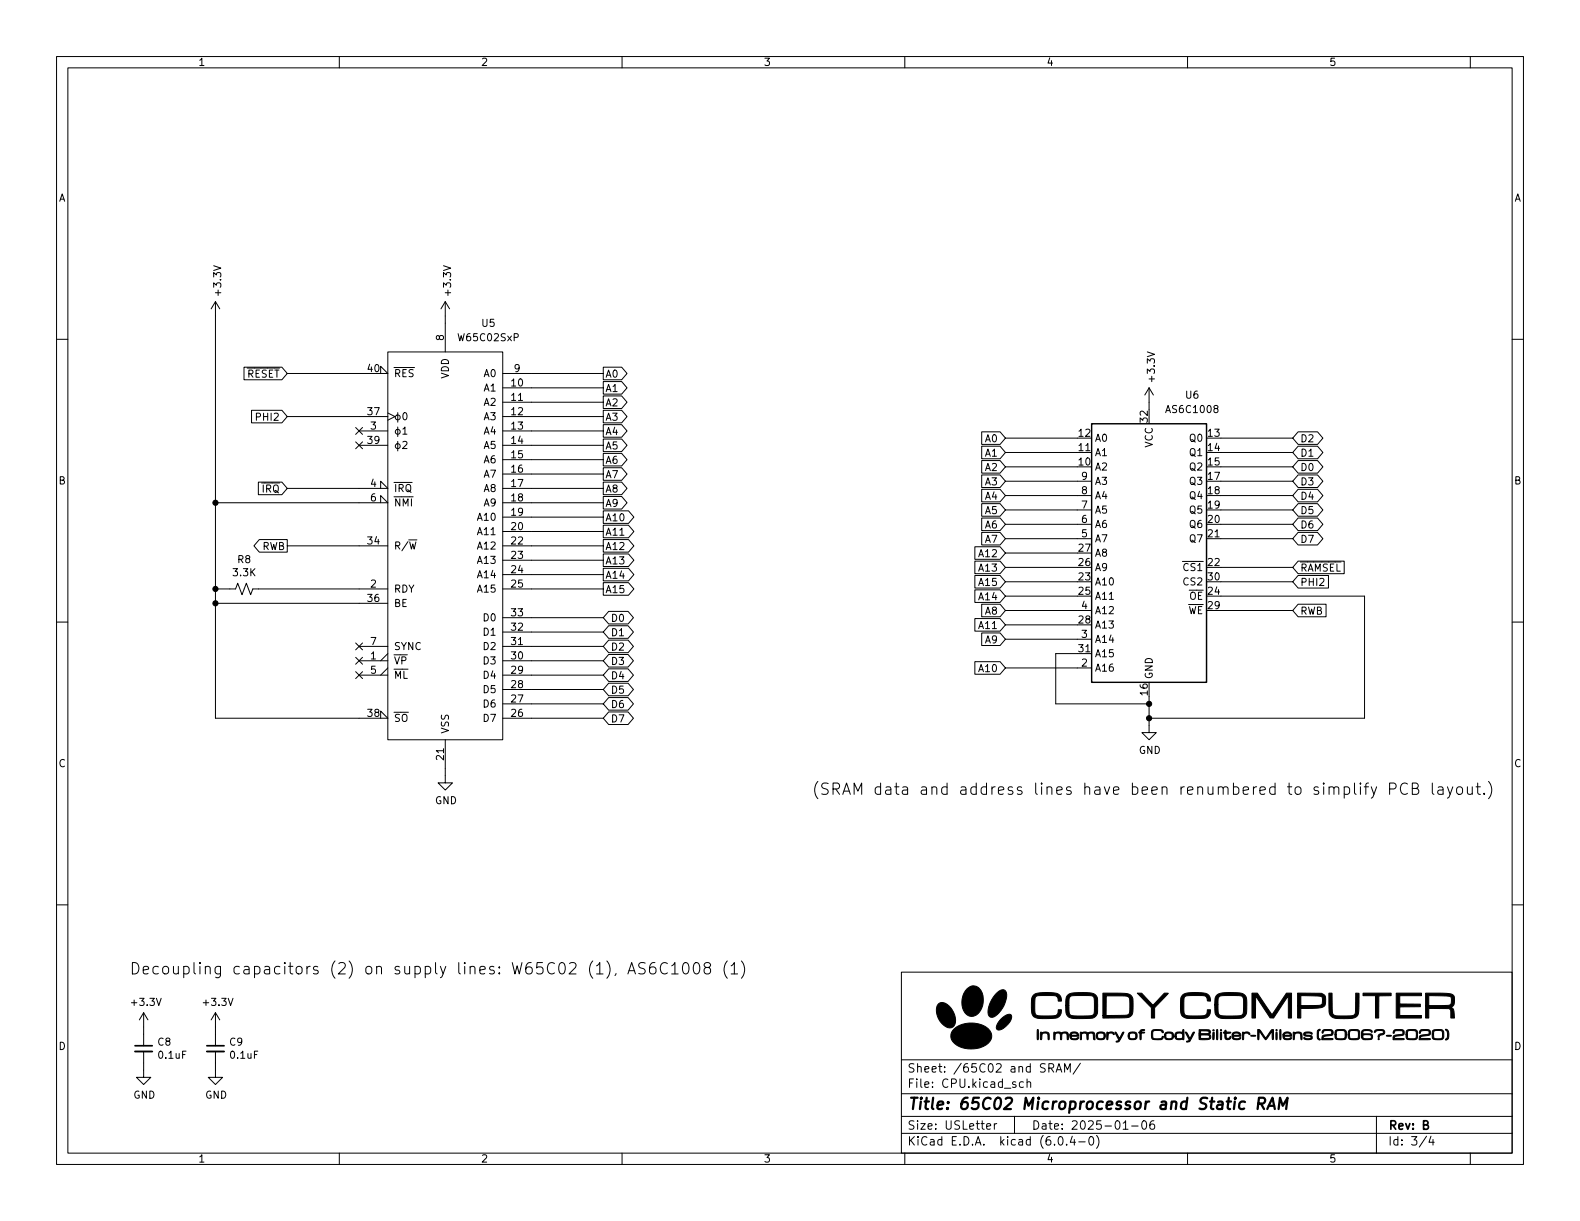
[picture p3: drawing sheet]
<svg xmlns="http://www.w3.org/2000/svg" width="279mm" height="216mm" viewBox="0 0 279 216" stroke-linecap="round" stroke-linejoin="round" font-family="sans-serif">
<g fill="none" stroke="#000" stroke-width=".18">
<path d="M10 10h259.4v195.9h-259.4zM12 12h255.4v191.9h-255.4zM60 10v2M110 10v2M160 10v2M210 10v2M260 10v2M10 60h2M38.1 53.3v73.7h30.5l-1.3-1.3v1.3M38.1 53.3l-.8 1.3M38.1 53.3l.8 1.3M78.7 53.3l-.7 1.3"/>
<path d="M78.7 53.3v8.9M78.7 53.3l.8 1.3M267.4 60h2M43.1 64.9h6.7l1 1.1-1 1.2h-6.7zM44.5 72.5h5.3l1 1.2-1 1.1h-5.3zM50.8 66h17.8l-1.3-1.2v1.2M50.8 73.7h17.8M62.9 75.6l1.2 1.2M62.9 78.1l1.2 1.2M63.5 76.2h5.1M63.5 78.7h5.1M64.1 75.6l-1.2 1.2"/>
<path d="M64.1 78.1l-1.2 1.2M68.6 62.2h20.3v68.6h-20.3zM68.6 73l1.2 .7-1.2 .6M70.3 73v1.7M70.3 75.5v1.7M70.3 78v1.7M71.2 75.9l.4-.4v1.3M71.2 78.2l.5-.2 .3 .4-.8 .9h.8M71.2 76.8h.8M71.4 73.1l.1-.1a.68 .68 0 0 1 .5 .6 .68 .68 0 0 1-.5 .6l-.1-.1-.2-.3zM88.9 68.6h17.8M88.9 71.1h17.8"/>
<path d="M88.9 73.7h17.8M88.9 76.2h17.8M88.9 78.7h17.8M88.9 66h17.8M106.7 70h3.2l1 1.1-1 1.1h-3.2zM106.7 75.1h3.2l1 1.1-1 1.1h-3.2zM106.7 77.6h3.2l1 1.1-1 1.2h-3.2zM106.7 64.9h3.2l1 1.1-1 1.2h-3.2zM106.7 67.5h3.2l1 1.1-1 1.1h-3.2zM106.7 72.5h3.2l1 1.2-1 1.1h-3.2zM173.6 78.9h3.2l1 1.1-1 1.1h-3.2zM173.6 76.4h3.2l1 1.1-1 1.1h-3.2z"/>
<path d="M177.8 77.5h12.7M203.2 68.6l-.8 1.3M203.2 68.6v3.8M203.2 68.6l.8 1.3M215.9 77.5h12.7M229.6 76.4h3.4l.9 1.1-.9 1.1h-3.4l-1-1.1zM229.6 78.9h3.4l.9 1.1-.9 1.1h-3.4l-1-1.1zM38.1 88.9h30.5l-1.3-1.3v1.3M45.7 85.2h4.1l1 1.2-1 1.1h-4.1zM45.9 95.4h4.9v2.2h-4.9l-1-1.1zM50.8 86.4h17.8l-1.3-1.3v1.3M50.8 96.5h17.8"/>
<path d="M70.7 88.2v1.3l-.7-1.3v1.3M71.3 89.5v-1.3l.4 .9 .5-.9v1.3M72.8 88.2v1.3M88.9 81.3h17.8M88.9 83.8h17.8M88.9 86.4h17.8M88.9 88.9h17.8M88.9 91.4h17.8M88.9 94h17.8M88.9 96.5h17.8M88.9 99.1h17.8M106.7 85.2h3.2l1 1.2-1 1.1h-3.2z"/>
<path d="M106.7 80.2h3.2l1 1.1-1 1.1h-3.2zM106.7 82.7h3.2l1 1.1-1 1.1h-3.2zM106.7 87.8h3.2l1 1.1-1 1.1h-3.2zM106.7 90.3h4.4l1 1.1-1 1.2h-4.4zM106.7 95.4h4.4l1 1.1-1 1.1h-4.4zM106.7 97.9h4.4l1 1.2-1 1.1h-4.4zM106.7 92.9h4.4l1 1.1-1 1.1h-4.4zM172.4 99.2h4.4l1 1.1-1 1.1h-4.4zM172.4 96.7h4.4l1 1.1-1 1.1h-4.4zM173.6 94.1h3.2l1 1.2-1 1.1h-3.2zM173.6 91.6h3.2l1 1.1-1 1.1h-3.2zM173.6 89.1h3.2l1 1.1-1 1.1h-3.2z"/>
<path d="M173.6 81.4h3.2l1 1.2-1 1.1h-3.2zM173.6 86.5h3.2l1 1.1-1 1.1h-3.2zM173.6 84h3.2l1 1.1-1 1.1h-3.2zM177.8 80h15.2M177.8 95.3h15.2M177.8 92.7h15.2M177.8 90.2h15.2M177.8 87.6h15.2M177.8 85.1h15.2M177.8 82.6h12.7M177.8 97.8h12.7M213.4 95.3h15.2"/>
<path d="M215.9 80h12.7M215.9 92.7h12.7M215.9 90.2h12.7M215.9 87.6h12.7M215.9 85.1h12.7M215.9 82.6h12.7M229.6 99.2h8.1v2.2h-8.1l-1-1.1zM229.6 89.1h3.4l.9 1.1-.9 1.1h-3.4l-1-1.1zM229.6 94.1h3.4l.9 1.2-.9 1.1h-3.4l-1-1.1zM229.6 91.6h3.4l.9 1.1-.9 1.1h-3.4l-1-1.1zM229.6 84h3.4l.9 1.1-.9 1.1h-3.4l-1-1.1zM229.6 81.4h3.4l.9 1.2-.9 1.1h-3.4l-1-1.1z"/>
<path d="M229.6 86.5h3.4l.9 1.1-.9 1.1h-3.4l-1-1.1zM10 110h2M38.1 104.1h3.6l.3-1 .8 2.1 .8-2.1 .7 2.1 .4-1.1h23.9M38.1 106.7h30.5M62.9 116.2l1.2 1.2M62.9 113.7l1.2 1.2M62.9 118.8l1.2 1.2M63.5 116.8h5.1M63.5 119.4h5.1M63.5 114.3h5.1M64.1 116.2l-1.2 1.2M64.1 113.7l-1.2 1.2"/>
<path d="M64.1 118.8l-1.2 1.2M68.6 115.6l-1.3 1.2M68.6 118.1l-1.3 1.3M70 120v-1.3l.4 .9 .4-.9v1.3M71.4 118.7v1.3h.6M88.9 104.1h17.8M88.9 116.8h17.8M88.9 101.6h17.8M88.9 119.4h17.8M88.9 114.3h17.8M88.9 111.8h17.8M88.9 109.2h17.8"/>
<path d="M106.7 103h4.4l1 1.1-1 1.2h-4.4zM106.7 100.5h4.4l1 1.1-1 1.1h-4.4zM107.6 110.6h3.5l.9 1.2-.9 1.1h-3.5l-.9-1.1zM107.6 108.1h3.5l.9 1.1-.9 1.1h-3.5l-.9-1.1zM107.6 113.2h3.5l.9 1.1-.9 1.1h-3.5l-.9-1.1zM107.6 115.7h3.5l.9 1.1-.9 1.2h-3.5l-.9-1.2zM107.6 118.3h3.5l.9 1.1-.9 1.1h-3.5l-.9-1.1zM172.4 104.3h4.4l1 1.1-1 1.1h-4.4zM172.4 101.8h4.4l1 1.1-1 1.1h-4.4zM172.4 109.4h4.4l1 1.1-1 1.1h-4.4zM172.4 117h4.4l1 1.1-1 1.1h-4.4zM173.6 106.8h3.2l1 1.2-1 1.1h-3.2z"/>
<path d="M173.6 111.9h3.2l1 1.1-1 1.1h-3.2zM177.8 118.1h15.2M177.8 113h15.2M177.8 108h15.2M177.8 102.9h12.7M177.8 105.4h12.7M177.8 110.5h12.7M177.8 100.3h12.7M193 115.6h-6.3v8.9h16.5M215.9 105.4h25.4v21.6h-38.1M215.9 108h12.7M215.9 102.9h12.7"/>
<path d="M215.9 100.3h12.7M229.6 101.8h5.3v2.2h-5.3l-1-1.1zM229.6 106.8h4.9v2.3h-4.9l-1-1.1zM267.4 110h2M78.7 130.8v7.6h1.3l-1.3 1.3-1.2-1.3h1.2M88.9 127h17.8M88.9 124.5h17.8M88.9 121.9h17.8M107.6 123.3h3.5l.9 1.2-.9 1.1h-3.5l-.9-1.1zM107.6 125.9h3.5l.9 1.1-.9 1.1h-3.5l-.9-1.1zM107.6 120.8h3.5l.9 1.1-.9 1.1h-3.5l-.9-1.1zM203.2 123.2v6.3h1.3l-1.3 1.3-1.3-1.3h1.3"/>
<path d="M241.2 139.1h.8M242 138.5l-.4 .1-.1 .1v1.8M242.5 139.1l.5 1.4M243.4 139.1l-.6 1.8-.3 .2M245.7 139.5h.8a.54 .54 0 0 0 .4-.5 .54 .54 0 0 0-.4-.5h-.8v2M248.9 138.6a.81 .81 0 0 0-1 0 .81 .81 0 0 0-.3 1 .75 .75 0 0 0 .4 .8 .75 .75 0 0 0 .9-.1M249.7 139.4h.7a.49 .49 0 0 0 .4-.5 .49 .49 0 0 0-.4-.4h-.7v2h.8a.53 .53 0 0 0 .4-.6 .53 .53 0 0 0-.5-.5M253.3 138.5v1.7l.3 .3M254.3 139.2l.2-.1 .6 .1 .1 1.3M255.2 139.6l-.7 .1a.39 .39 0 0 0-.3 .4 .39 .39 0 0 0 .3 .4l.7-.1M256 139.1l.4 1.4M256.9 139.1l-.7 1.8-.2 .2"/>
<path d="M257.7 139.3a.54 .54 0 0 1 .5-.2 .54 .54 0 0 1 .4 .4v.6a.54 .54 0 0 1-.5 .4 .54 .54 0 0 1-.5-.4zM259.5 139.1l.1 1.3a.54 .54 0 0 0 .7-.1M260.3 139.1v1.4M261 139.1h.8M261.3 138.5v1.7l.1 .2 .4 .1M263.2 138.2a2.3 2.3 0 0 1 0 3M10 160h2M262.5 140.3v.1v.1l-.1-.1 .1-.1v.2M267.4 160h2M25.4 179.1l-.8 1.2M25.4 179.1v5.8M25.4 179.1l.8 1.2"/>
<path d="M38.1 179.1v5.8M38.1 179.1l-.8 1.2M38.1 179.1l.8 1.2M111 172.2l.7-2 .7 2M111.2 171.6h1M114.1 170.3l-.8-.1a.49 .49 0 0 0-.4 .5 .49 .49 0 0 0 .4 .5 .73 .73 0 0 1 .8 .4 .51 .51 0 0 1-.4 .6l-.8-.1M115.8 170.2a.8 .8 0 0 0-.9 .9v.7l.1 .3 .6 .1 .3-.2 .1-.6-.2-.3-.6-.1-.3 .4M118 170.4a.81 .81 0 0 0-1 0 .81 .81 0 0 0-.2 1 .75 .75 0 0 0 .4 .7 .75 .75 0 0 0 .8-.1M118.8 170.8l.5-.6v2M118.8 172.2h1.1M120.9 170.4a.48 .48 0 0 1 .5-.2 .48 .48 0 0 1 .3 .4 1.03 1.03 0 0 1-.5 1.6 1.22 1.22 0 0 1-.3-1.8zM122.8 170.4a.48 .48 0 0 1 .5-.2 .48 .48 0 0 1 .3 .4 1.03 1.03 0 0 1-.5 1.6 1.22 1.22 0 0 1-.3-1.8z"/>
<path d="M124.9 171.1l-.4-.4 .1-.3 .3-.2 .6 .1 .2 .3-.1 .3-.3 .2-.6 .1-.2 .2v.4l.4 .4h.4l.4-.4v-.4l-.4-.3M128.6 169.9a2.3 2.3 0 0 0 0 3.1M129.3 170.8l.6-.6v2M129.3 172.2h1.1M131.1 169.9a2.3 2.3 0 0 1 0 3.1M159.4 171.9h108v32h-108zM25.4 185.9v4.6h1.3l-1.3 1.3-1.3-1.3h1.3M38.1 185.9v4.6h1.3l-1.3 1.3-1.3-1.3h1.3M159.4 197.4h108M159.4 193.4h108M159.4 187.4h108M174.5 199.2l.7-.2-.1-.3h-.4l-.2 .2v.7h.6"/>
<path d="M175.8 198.7v1M176.3 198.7h-.3l-.2 .3M179.4 197.4v3M181 191.4l-.5-.1-.2 .3v.4l.1 .2h.6M181.6 191.4l.2-.1 .4 .1 .1 .9M181.6 190.8v1.5M185.5 188.9l.7-.1 .1-.2v-.4l-.3-.1h-.5v1.5M185.8 188.9l.5 .7M186.8 189.6l.5-1.5 .5 1.5M186.9 189.1h.7M188.3 189.6v-1.5l.5 1 .5-1v1.5M191 188l-1.2 1.9"/>
<path d="M198.6 199.7h.9M200.1 199.1h1.2M202.1 198.2h.2a.81 .81 0 0 1 .5 .6 .81 .81 0 0 1-.3 .8l-.1 .1a.81 .81 0 0 1-.6-.6 .81 .81 0 0 1 .3-.9zM204 198.2a.59 .59 0 0 0-.7 .6v.6l.2 .2 .4 .1 .2-.2 .1-.5-.2-.2-.4-.1-.3 .3M243.4 197.4v6.5M60 203.9v2M110 203.9v2M159.4 200.4h108M160 203.9v2M187.3 201h.2a.81 .81 0 0 1 .6 .6 .81 .81 0 0 1-.3 .8l-.2 .1a.81 .81 0 0 1-.6-.6 .81 .81 0 0 1 .3-.9zM188.6 202.3v.2M189.6 200.9l-.3 1.1h.9"/>
<path d="M190 201.5v1M190.8 201.9h1.1M192.8 201h.1a.81 .81 0 0 1 .6 .6 .81 .81 0 0 1-.3 .8l-.2 .1a.81 .81 0 0 1-.5-.6 .81 .81 0 0 1 .3-.9zM193.9 200.8a1.72 1.72 0 0 1 0 2.2M210 203.9v2M252.3 200.9l-1.3 1.9M253 200.9l-.3 1.1h.9M253.4 201.5v1M260 203.9v2"/>
<circle cx="70.3" cy="73.8" r=".44"/>
<circle cx="70.3" cy="76.3" r=".44"/>
<circle cx="70.3" cy="78.9" r=".44"/>
</g>
<path d="M220.2 194.9a.66 .66 0 0 0-1 .3l-.1 .5 .2 .3 .1 .1 .6-.1M222.5 195.2h.8a.55 .55 0 0 0 .4-.5 .55 .55 0 0 0-.3-.6h-.8l-.2 2M223 195.2l.5 .9M224.1 196.1l.9-2 .4 2M224.4 195.5h.9M226.1 196.1l.3-2 .4 1.4 .9-1.4-.3 2" fill="none" stroke="#000" stroke-width=".4"/>
<g fill="#000" stroke="#000" stroke-width=".18">
<path d="M165.9 177.5a1.31 1.31 0 0 1 1.9 .3 3.2 3.2 0 0 1 .9 3.6 1.42 1.42 0 0 1-2.2-.4 2.92 2.92 0 0 1-.6-3.5zM171.1 174.8a1.54 1.54 0 0 1 2.6 .8 3.2 3.2 0 0 1-1.6 4.1 1.88 1.88 0 0 1-2-2 3.5 3.5 0 0 1 1-2.9zM176.3 175.6a1.24 1.24 0 0 1 1.4-.5 2.57 2.57 0 0 1-.2 2.8l-1.1 1.4a1.21 1.21 0 0 1-1.4 .5l-.1-.2a4.2 4.2 0 0 1 1.4-4zM177.1 180.1l.9-.7a.52 .52 0 0 1 .9 .3 2.98 2.98 0 0 1-2.4 2.4 .69 .69 0 0 1-.1-1.1zM182.8 175.9a6.2 6.2 0 0 1 3.9-.3 1.18 1.18 0 0 1 1 1.4h-.6a.9 .9 0 0 0-1.2-1h-1.7a.86 .86 0 0 0-.9 .1 .86 .86 0 0 0-.3 .9v.3a3.1 3.1 0 0 0 .3 2.2l1.7 .1a2.53 2.53 0 0 0 2-.2l.1-.9h.6a1.31 1.31 0 0 1-1.6 1.6h-.7a4.7 4.7 0 0 1-2.6-.3 3.7 3.7 0 0 1-.4-2.8v-.5zM188.8 175.9a2.82 2.82 0 0 1 2.1-.4h1.3a1.66 1.66 0 0 1 1.8 .9l.1 2.2a1.32 1.32 0 0 1-1.6 1.5h-2.7a1.33 1.33 0 0 1-1.3-1.6v-.7h.5v.8a.81 .81 0 0 0 1 1h2.3a.92 .92 0 0 0 1-.1 .92 .92 0 0 0 .2-1v-.4a2.44 2.44 0 0 0-.3-2l-2.4-.1a1.68 1.68 0 0 0-1.6 .3l-.2 .4v1.1h-.5a2.13 2.13 0 0 1 .3-1.9zM195 175.6h2.6a4.3 4.3 0 0 1 2.3 .3 1.61 1.61 0 0 1 .5 1.7 2.62 2.62 0 0 1-.4 2.1 2.05 2.05 0 0 1-1.8 .3h-3.2v-.4l4.3-.1a.72 .72 0 0 0 .5-1v-1.5a.9 .9 0 0 0-1.2-.9h-3v3.5h-.6zM201.1 175.6h.8l2 2.1 2-2.1 .7 .1-2.4 2.5v1.8h-.6v-1.8zM209.1 176a4 4 0 0 1 2.8-.5h.5a1.36 1.36 0 0 1 1.7 1.5h-.6a.94 .94 0 0 0-1.3-1h-.8a2.64 2.64 0 0 0-1.9 .3l-.1 .5v2.2a.81 .81 0 0 0 1.1 .6h.9a2.53 2.53 0 0 0 1.9-.2l.2-.9h.6a1.34 1.34 0 0 1-1.7 1.6h-.8a3.6 3.6 0 0 1-2.5-.4 5.9 5.9 0 0 1-.3-3.3zM215.1 176a4.2 4.2 0 0 1 3-.5 2.35 2.35 0 0 1 2.1 .6 7.1 7.1 0 0 1 .1 3.3l-.2 .3a3.4 3.4 0 0 1-2.3 .4h-.5a2.14 2.14 0 0 1-2.4-.9l-.1-1.5h.6a2.35 2.35 0 0 0 .3 1.8 11.4 11.4 0 0 0 3.9 0 1.76 1.76 0 0 0 .3-1.6v-1.1a.69 .69 0 0 0-.9-.8h-1.3a2.83 2.83 0 0 0-2.1 .3l-.2 .4v1h-.6l.1-1.2zM221.4 175.6h.9l1.6 2.3a2.98 2.98 0 0 0 1.1 1.5l2.5-3.8h.9v4.4h-.6v-3.8l-2.6 3.8h-.6l-2.6-3.9v3.9h-.6zM229.5 175.6h4.2l.4 .3a1.92 1.92 0 0 1 0 2.1 7 7 0 0 1-3 .3h-1.1v1.7h-.5v-2.2h3.2a.81 .81 0 0 0 1.2-.8 .57 .57 0 0 0-.1-.7 .57 .57 0 0 0-.6-.2l-3.2-.1v1.8h-.5z"/>
<path d="M235 175.6h.6v1.7a3.5 3.5 0 0 0 .2 2.1l.1 .1a7.6 7.6 0 0 0 3.6 0l.2-.6v-3.3h.6v1.7a4.1 4.1 0 0 1-.3 2.3 3.7 3.7 0 0 1-2.8 .5 2.2 2.2 0 0 1-2-.6l-.2-.7zM241 175.6h5v.5h-2.2v3.9h-.6v-3.9h-2.2zM246.9 175.6h4.5v.5h-3.9v1.4l3.7 .1v.4h-3.7v1.6h3.9v.4h-4.5zM252.1 175.6h1.8a5.9 5.9 0 0 1 3.1 .4 1.77 1.77 0 0 1-.2 2l-.2 .1 .5 .5 .1 1.4h-.6l-.1-1.3-.2-.4h-3.6v1.7h-.6v-2.2h3.8a.65 .65 0 0 0 .7-.2 .65 .65 0 0 0 .1-.7 .6 .6 0 0 0-.2-.6 .6 .6 0 0 0-.6-.2l-3.2-.1v1.8h-.6zM168.7 181.9a4.9 4.9 0 0 1 6.1 .1 1.7 1.7 0 0 1-.5 2.8 4.8 4.8 0 0 1-5.8-.7 1.62 1.62 0 0 1 .2-2.2zM183.5 182.1v-.1a1.46 1.46 0 0 1 .1 1.3v.5h-.1zM184 182.5l.2 .1a1.11 1.11 0 0 1 1.3 .2v1h-.2v-.3a.58 .58 0 0 0-.4-.8 .58 .58 0 0 0-.7 .6l-.1 .5a1.11 1.11 0 0 1-.1-1.1zM186.4 182.5l.2 .1a1.31 1.31 0 0 1 1.2 0 .69 .69 0 0 1 .8-.1 .69 .69 0 0 1 .3 .8v.5h-.2v-.4a.54 .54 0 0 0-.3-.7h-.2a.37 .37 0 0 0-.4 .4l-.1 .7h-.2v-.4a.57 .57 0 0 0-.2-.7 .52 .52 0 0 0-.6 .1 .52 .52 0 0 0-.1 .6l-.1 .4h-.1zM189.4 182.6a.86 .86 0 0 1 1.4 .6h-1.4a.33 .33 0 0 0 .4 .5h.5l.4-.2a.38 .38 0 0 1-.2 .3 .38 .38 0 0 1-.4 0 .68 .68 0 0 1-.7-.1 .68 .68 0 0 1-.2-.7h1.3a.6 .6 0 0 0-.5-.3 .6 .6 0 0 0-.6 .3h-.2zM191.1 182.5l.2 .1a1.09 1.09 0 0 1 1.1 0 .71 .71 0 0 1 .9-.1 .71 .71 0 0 1 .3 .8v.6l-.2-.1a1.2 1.2 0 0 0-.3-1.1 .49 .49 0 0 0-.6 .1 .49 .49 0 0 0-.1 .5l-.1 .6-.1-.6a.5 .5 0 0 0-.5-.6 .5 .5 0 0 0-.5 .6v.5h-.1zM194 182.6a.85 .85 0 0 1 1-.1 .85 .85 0 0 1 .5 .8 .87 .87 0 0 1-1.4 .5l-.2-.4v-.2h.2a.62 .62 0 0 0 .4 .5 .62 .62 0 0 0 .7-.2 .59 .59 0 0 0-.4-.9 .59 .59 0 0 0-.7 .6h-.2zM195.8 182.5l.1 .1a.71 .71 0 0 1 1.2 .3h-.1a.54 .54 0 0 0-.7-.2 .54 .54 0 0 0-.4 .6v.5h-.1z"/>
<path d="M197.2 182.5l.3 .2 .5 .9 .5-1 .3-.1-.6 1.2a.52 .52 0 0 1-.8 .5l.4-.3zM199.6 182.7l.1-.1a.84 .84 0 0 1 1-.1 .84 .84 0 0 1 .4 .9 .94 .94 0 0 1-1.6 0v-.2h.2v.2a.59 .59 0 0 0 .7 .3 .59 .59 0 0 0 .4-.5v-.3a.63 .63 0 0 0-1.1 .2v.1h-.2zM201.6 182.2l.4-.2 .4 .1v.1h-.4l-.2 .2 .6 .2-.6 .1v1.1h-.2v-.2a.84 .84 0 0 0-.1-.9l-.1-.1 .2-.1zM203.7 182.2a2.26 2.26 0 0 1 2 .1v.3h-.1a.8 .8 0 0 0-1-.4l-.6 .1a1.46 1.46 0 0 0 0 1.3 1.51 1.51 0 0 0 1.5-.2l.1-.2a.42 .42 0 0 1 0 .5 .42 .42 0 0 1-.5 .1h-.7a.65 .65 0 0 1-.7-.1 .65 .65 0 0 1-.1-.8zM206 182.7l.2-.1a.84 .84 0 0 1 .9-.1 .84 .84 0 0 1 .4 .9 .94 .94 0 0 1-1.5 0l-.1-.4h.3a.53 .53 0 0 0 .1 .6 .53 .53 0 0 0 .6 .1 .53 .53 0 0 0 .3-.7 .53 .53 0 0 0-.7-.3l-.3 .1v.2h-.3zM208 182.6l.6-.1 .5 .1 .1-.5h.1v1.7v.1l-.2-.2a1.29 1.29 0 0 1-1.2-.1l-.2-.4h.3a.61 .61 0 0 0 1 .4 .57 .57 0 0 0 0-.7 .57 .57 0 0 0-.6-.2l-.4 .2v.3h-.3zM209.6 182.5l.3 .1 .5 1.1 .5-1.1 .3-.1-.5 1.2a.57 .57 0 0 1-.9 .5l.5-.3zM212 182.1h1.3a.52 .52 0 0 1 .7 .1 .52 .52 0 0 1-.1 .7 .51 .51 0 0 1 .2 .6 .51 .51 0 0 1-.5 .3h-1.5l-.1-.8h.3v.6h1.3a.29 .29 0 0 0 .3-.3 .29 .29 0 0 0-.3-.3h-1.6v-.2h1.5a.26 .26 0 0 0 .3-.2 .26 .26 0 0 0-.1-.2l-1.4-.1v.5h-.3zM214.5 182.1h.2v.1l-.2 .1zM214.5 182.5h.2v.2l-.1 1.1a1.38 1.38 0 0 1-.1-1.2zM215.2 182.1h.1v.2v1.4l-.1 .2-.1-.3zM215.8 182.5h.2v.3a1.18 1.18 0 0 1-.1 1.1l-.1-.3z"/>
<path d="M215.8 182.1h.2v.2l-.2-.1zM216.6 182.2h.2v.3l.9 .1-.9 .1v.9h.6l.2-.4a.52 .52 0 0 1-.5 .6 .52 .52 0 0 1-.5-.6v-.5l-.3-.1 .3-.1zM218 182.6a.83 .83 0 0 1 .9-.1 .83 .83 0 0 1 .5 .7h-1.3v.2a.85 .85 0 0 0 1.3 .1 .97 .97 0 0 1-1.4 .1l-.1-.7h.2a.96 .96 0 0 0 1.1 .1 .63 .63 0 0 0-1.1-.1h-.2zM219.7 182.5l.2 .2a.64 .64 0 0 1 1.1 .2 .56 .56 0 0 0-.7-.2 .56 .56 0 0 0-.4 .7v.4h-.1zM221.2 183.1a.75 .75 0 0 1 .8 .1 .75 .75 0 0 1-.8-.1zM222.4 182h.2a1.63 1.63 0 0 1 .9 1.1l.3 .5 .4-.6a1.26 1.26 0 0 1 .8-.9h.2l-.1 1.7-.1-.1-.1-1.4-1.1 1.6-1.1-1.6-.2 1.6-.1-.3zM225.7 182.5h.1v.3a1.18 1.18 0 0 1-.1 1.1l-.1-.3zM225.7 182.1h.1v.2l-.2-.1zM226.4 182.1v-.1a1.45 1.45 0 0 1 .1 1.3v.5h-.1zM227 182.7a.78 .78 0 0 1 .9-.2 .78 .78 0 0 1 .5 .7l-1.3 .1a.55 .55 0 0 0 .9 .3l.3-.1 .1 .1a1.01 1.01 0 0 1-1.5-.1v-.5l.5 .1 .8-.1a.61 .61 0 0 0-1.1 0h-.2zM228.7 182.5l.2 .1a.79 .79 0 0 1 .9-.1 .79 .79 0 0 1 .5 .8l-.1 .5-.2-.3a.59 .59 0 0 0-.4-.8 .59 .59 0 0 0-.7 .7l-.1 .4h-.1zM230.7 182.6l.9-.1 .4 .2-.1 .2a.97 .97 0 0 0-1.1-.1l.2 .2 .7 .1a.37 .37 0 0 1 .4 .4 .37 .37 0 0 1-.4 .3h-.9l-.2-.1v-.2a.97 .97 0 0 0 1.2-.1l-.2-.1-.9-.1-.2-.3z"/>
<path d="M233 182.2l.4-.2 .1 .1-.1 .1a1.21 1.21 0 0 0 .1 1.6 .43 .43 0 0 1-.5-.1 .43 .43 0 0 1-.1-.5zM233.9 182.2l.7-.2a.8 .8 0 0 1 1.2 .6 .53 .53 0 0 1-.8 .5l-.8 .2-.2 .3h1.6l.1 .2-2 .1a.73 .73 0 0 1 .2-.8 .73 .73 0 0 1 .8-.1l.5-.1a.33 .33 0 0 0 .3-.3 .33 .33 0 0 0-.3-.4h-.4a.67 .67 0 0 0-.9 .5l-.1-.2zM236.2 182.2l.3-.1 .6-.1a.72 .72 0 0 1 .8 .2 .72 .72 0 0 1 .2 .7 .68 .68 0 0 1-.1 .8 .68 .68 0 0 1-.7 .1h-.3a.69 .69 0 0 1-.8-.1 .69 .69 0 0 1-.1-.8h.2v.3a.53 .53 0 0 0 .8 .5 .57 .57 0 0 0 .6-.1 .57 .57 0 0 0 .2-.7 .57 .57 0 0 0-.2-.6 .57 .57 0 0 0-.6-.1l-.7 .1-.1 .6h-.2zM238.6 182.1l.7-.1a.95 .95 0 0 1 1.1 .3v.2a1.2 1.2 0 0 1-.2 1.3h-1.5l-.3-.4v-.5h.2l.1 .6a1.57 1.57 0 0 0 1.4 .1l.1-.1a1.36 1.36 0 0 0-.1-1.2l-.4-.1a.67 .67 0 0 0-.8 0 .67 .67 0 0 0-.3 .7h-.2zM240.9 182.3a1.74 1.74 0 0 1 1.7 0v.2a1.36 1.36 0 0 0-1.6-.1v.4h1a.54 .54 0 0 1 .7 .5 .54 .54 0 0 1-.7 .5 1.01 1.01 0 0 1-1.2-.2v-.3h.2l.2 .3a1.55 1.55 0 0 0 1.3-.1v-.3a1.34 1.34 0 0 0-1.5-.1v.2h-.2zM243.7 183.6l.2 .1v.1h-.2zM243.1 182.2l.5-.1a.91 .91 0 0 1 1.3 .4 .69 .69 0 0 1-.8 .5l-.2 .4h-.2a.62 .62 0 0 1 .8-.7l.1-.3a1.26 1.26 0 0 0-1.5 .2l-.1-.1zM245.2 183.1a.75 .75 0 0 1 .8 .1 .75 .75 0 0 1-.8-.1zM246.5 182.2l.7-.2a.87 .87 0 0 1 1.1 .4 .55 .55 0 0 1-.1 .6 .55 .55 0 0 1-.6 .1l-.9 .2a.18 .18 0 0 0-.1 .2 .18 .18 0 0 0 .1 .1h1.5l.1 .2-2 .1 .2-.8 1.3-.2a.33 .33 0 0 0 .3-.4 .33 .33 0 0 0-.4-.3h-.6a.54 .54 0 0 0-.7 .5v-.2zM248.7 182.3l.3-.2a1.7 1.7 0 0 1 1.6 .1l.1 .3a1.2 1.2 0 0 1-.3 1.3h-.3a1.54 1.54 0 0 1-1.4-.2l-.1-.7h.3v.6a1.68 1.68 0 0 0 1.5 0l.1-.5a.57 .57 0 0 0-.1-.6 .57 .57 0 0 0-.7-.2l-.7 .1-.1 .6h-.3zM251.2 182.2l.7-.2a.83 .83 0 0 1 1 .4v.5l-.3 .2a1.68 1.68 0 0 0-1.4 .4l.1 .1h1.5l.1 .2-1.9 .1a.73 .73 0 0 1 .2-.8 .73 .73 0 0 1 .7-.1l.5-.1a.33 .33 0 0 0 .3-.3 .33 .33 0 0 0-.3-.4h-.4a.65 .65 0 0 0-.9 .5l-.1-.2zM253.4 182.2l.5-.1a1.33 1.33 0 0 1 1.3 .2l.1 .5a.76 .76 0 0 1-.1 .9 .76 .76 0 0 1-.9 .1h-.3a.62 .62 0 0 1-.7-.2 .62 .62 0 0 1 0-.6v-.2h.2a.61 .61 0 0 0 .1 .8 .61 .61 0 0 0 .7 .1 .57 .57 0 0 0 .7-.1 .57 .57 0 0 0 .1-.7 .56 .56 0 0 0-.1-.6 .56 .56 0 0 0-.7-.1l-.7 .1-.1 .5h-.2z"/>
<path d="M255.6 182h.1a1.2 1.2 0 0 1 .4 1.7l-.2 .2-.3-.1a1.3 1.3 0 0 0 0-1.8z"/>
<circle cx="38.1" cy="88.9" r=".46"/>
<circle cx="38.1" cy="104.1" r=".46"/>
<circle cx="38.1" cy="106.7" r=".46"/>
<circle cx="203.2" cy="127" r=".46"/>
<circle cx="203.2" cy="124.5" r=".46"/>
</g>
<path d="M23.9 185.9h3M36.6 185.9h3" fill="none" stroke="#000" stroke-width=".33"/>
<path d="M23.9 184.9h3M36.6 184.9h3" fill="none" stroke="#000" stroke-width=".3"/>
<path d="M193 74.9h20.4v45.8h-20.4z" fill="none" stroke="#000" stroke-width=".25"/>
<g font-size="2.8">
<text x="143.5" y="140.6">(SRAM data and address lines have been renumbered to simplify PCB layout.)</text>
<text x="22.9" y="172.3">Decoupling capacitors (2) on supply lines: W65C02 (1), AS6C1008 (1)</text>
<text x="160.4" y="196.2">Title: 65C02 Microprocessor and Static RAM</text>
</g>
<g font-size="2.1">
<text x="160.4" y="189.7">Sheet: /65C02 and SRAM/</text>
<text x="160.4" y="192.4">File: CPU.kicad_sch</text>
<text x="160.4" y="202.5">KiCad E.D.A. kicad (6.0.4-0)</text>
<text x="160.4" y="199.7">Size: USLetter</text>
<text x="182.4" y="199.7">Date: 2025-01-06</text>
<text x="245.4" y="199.7">Rev: B</text>
<text x="245.4" y="202.5">Id: 3/4</text>
</g>
<g font-size="1.8">
<text x="35" y="11.6">1</text>
<text x="85" y="11.6">2</text>
<text x="135" y="11.6">3</text>
<text x="185" y="11.6">4</text>
<text x="235" y="11.6">5</text>
<text x="10.3" y="35.6">A</text>
<text x="267.7" y="35.6">A</text>
<text x="39.1" y="52" transform="rotate(-90 39.1 52)">+3.3V</text>
<text x="79.8" y="52" transform="rotate(-90 79.8 52)">+3.3V</text>
<text x="85.2" y="57.8">U5</text>
<text x="65.1" y="65.8">40</text>
<text x="78.5" y="60.2" transform="rotate(-90 78.5 60.2)">8</text>
<text x="81.2" y="60.3">W65C02SxP</text>
<text x="90.9" y="65.8">9</text>
<text x="42.3" y="66.8">~{RESET}</text>
<text x="69.6" y="66.7">~{RES}</text>
<text x="79.4" y="67" transform="rotate(-90 79.4 67)">VDD</text>
<text x="85.6" y="69.2">A1</text>
<text x="85.6" y="71.8">A2</text>
<text x="85.6" y="66.7">A0</text>
<text x="90.5" y="68.3">10</text>
<text x="90.5" y="70.9">11</text>
<text x="107" y="71.8">A2</text>
<text x="107" y="66.8">A0</text>
<text x="107" y="69.3">A1</text>
<text x="204.2" y="67.3" transform="rotate(-90 204.2 67.3)">+3.3V</text>
<text x="209.7" y="70.5">U6</text>
<text x="45.6" y="74.4">PHI2</text>
<text x="65.1" y="73.4">37</text>
<text x="65.5" y="75.9">3</text>
<text x="85.6" y="74.3">A3</text>
<text x="85.6" y="76.8">A4</text>
<text x="90.5" y="73.4">12</text>
<text x="90.5" y="75.9">13</text>
<text x="107" y="76.9">A4</text>
<text x="107" y="74.4">A3</text>
<text x="190.8" y="77.2">12</text>
<text x="202.9" y="74.6" transform="rotate(-90 202.9 74.6)">32</text>
<text x="206.5" y="73">AS6C1008</text>
<text x="213.6" y="77.2">13</text>
<text x="65.1" y="78.5">39</text>
<text x="85.6" y="79.4">A5</text>
<text x="85.6" y="81.9">A6</text>
<text x="90.5" y="78.5">14</text>
<text x="90.5" y="81">15</text>
<text x="90.5" y="83.6">16</text>
<text x="107" y="82">A6</text>
<text x="107" y="79.5">A5</text>
<text x="174.3" y="80.7">A1</text>
<text x="174.3" y="83.3">A2</text>
<text x="174.3" y="78.2">A0</text>
<text x="190.8" y="82.3">10</text>
<text x="190.8" y="79.8">11</text>
<text x="193.5" y="83.2">A2</text>
<text x="193.5" y="80.6">A1</text>
<text x="193.5" y="78.1">A0</text>
<text x="203.8" y="79.2" transform="rotate(-90 203.8 79.2)">VCC</text>
<text x="210.5" y="78.1">Q0</text>
<text x="210.5" y="80.6">Q1</text>
<text x="210.5" y="83.2">Q2</text>
<text x="213.6" y="79.8">14</text>
<text x="213.6" y="82.3">15</text>
<text x="229.9" y="83.3">D0</text>
<text x="229.9" y="78.2">D2</text>
<text x="229.9" y="80.7">D1</text>
<text x="10.3" y="85.7">B</text>
<text x="45" y="87.1">~{IRQ}</text>
<text x="65.5" y="86.1">4</text>
<text x="65.5" y="88.6">6</text>
<text x="69.6" y="87">~{IRQ}</text>
<text x="85.6" y="84.5">A7</text>
<text x="85.6" y="87">A8</text>
<text x="85.6" y="89.5">A9</text>
<text x="90.5" y="86.1">17</text>
<text x="90.5" y="88.6">18</text>
<text x="107" y="87.1">A8</text>
<text x="107" y="84.5">A7</text>
<text x="107" y="89.6">A9</text>
<text x="174.3" y="88.4">A4</text>
<text x="174.3" y="85.8">A3</text>
<text x="191.3" y="89.9">7</text>
<text x="191.3" y="87.4">8</text>
<text x="191.3" y="84.8">9</text>
<text x="193.5" y="88.3">A4</text>
<text x="193.5" y="85.7">A3</text>
<text x="210.5" y="85.7">Q3</text>
<text x="210.5" y="88.3">Q4</text>
<text x="213.6" y="84.8">17</text>
<text x="213.6" y="87.4">18</text>
<text x="213.6" y="89.9">19</text>
<text x="229.9" y="85.8">D3</text>
<text x="229.9" y="88.4">D4</text>
<text x="267.7" y="85.7">B</text>
<text x="84.6" y="92.1">A10</text>
<text x="84.6" y="94.6">A11</text>
<text x="90.5" y="91.2">19</text>
<text x="90.5" y="93.7">20</text>
<text x="107" y="92.2">A10</text>
<text x="107" y="94.7">A11</text>
<text x="174.3" y="96">A7</text>
<text x="174.3" y="93.4">A6</text>
<text x="174.3" y="90.9">A5</text>
<text x="191.3" y="95">5</text>
<text x="191.3" y="92.5">6</text>
<text x="193.5" y="95.9">A7</text>
<text x="193.5" y="93.3">A6</text>
<text x="193.5" y="90.8">A5</text>
<text x="210.5" y="90.8">Q5</text>
<text x="210.5" y="93.3">Q6</text>
<text x="210.5" y="95.9">Q7</text>
<text x="213.6" y="92.5">20</text>
<text x="213.6" y="95">21</text>
<text x="229.9" y="90.9">D5</text>
<text x="229.9" y="96">D7</text>
<text x="229.9" y="93.4">D6</text>
<text x="41.3" y="101.9">3.3K</text>
<text x="42" y="99.6">R8</text>
<text x="46.3" y="97.2">RWB</text>
<text x="65.1" y="96.3">34</text>
<text x="69.6" y="97.2">R/~{W}</text>
<text x="84.6" y="97.2">A12</text>
<text x="84.6" y="99.7">A13</text>
<text x="90.5" y="96.3">22</text>
<text x="90.5" y="98.8">23</text>
<text x="90.5" y="101.3">24</text>
<text x="107" y="97.2">A12</text>
<text x="107" y="99.8">A13</text>
<text x="173.3" y="101.1">A13</text>
<text x="173.3" y="98.5">A12</text>
<text x="190.8" y="100.1">26</text>
<text x="190.8" y="97.5">27</text>
<text x="193.5" y="101">A9</text>
<text x="193.5" y="98.4">A8</text>
<text x="208" y="101">~{CS1}</text>
<text x="213.6" y="100.1">22</text>
<text x="229.9" y="101.1">~{RAMSEL}</text>
<text x="65.1" y="106.4">36</text>
<text x="65.5" y="103.9">2</text>
<text x="69.6" y="104.8">RDY</text>
<text x="69.6" y="107.3">BE</text>
<text x="84.6" y="102.2">A14</text>
<text x="84.6" y="104.8">A15</text>
<text x="90.5" y="103.9">25</text>
<text x="107" y="104.9">A15</text>
<text x="107" y="102.3">A14</text>
<text x="173.3" y="106.1">A14</text>
<text x="173.3" y="103.6">A15</text>
<text x="190.8" y="102.6">23</text>
<text x="190.8" y="105.2">25</text>
<text x="191.3" y="107.7">4</text>
<text x="193.5" y="103.5">A10</text>
<text x="193.5" y="106">A11</text>
<text x="208.9" y="106">~{OE}</text>
<text x="209.4" y="103.5">CS2</text>
<text x="213.6" y="105.2">24</text>
<text x="213.6" y="107.7">29</text>
<text x="213.6" y="102.6">30</text>
<text x="229.9" y="103.6">PHI2</text>
<text x="85.6" y="112.4">D1</text>
<text x="85.6" y="109.9">D0</text>
<text x="90.5" y="111.5">32</text>
<text x="90.5" y="109">33</text>
<text x="107.9" y="112.5">D1</text>
<text x="107.9" y="109.9">D0</text>
<text x="173.3" y="111.2">A11</text>
<text x="174.3" y="108.7">A8</text>
<text x="174.3" y="113.8">A9</text>
<text x="190.8" y="110.2">28</text>
<text x="191.3" y="112.8">3</text>
<text x="193.5" y="111.1">A13</text>
<text x="193.5" y="113.7">A14</text>
<text x="193.5" y="108.6">A12</text>
<text x="208.6" y="108.6">~{WE}</text>
<text x="229.9" y="108.7">RWB</text>
<text x="65.5" y="116.6">1</text>
<text x="65.5" y="119.1">5</text>
<text x="65.5" y="114">7</text>
<text x="69.6" y="117.5">~{VP}</text>
<text x="69.6" y="114.9">SYNC</text>
<text x="85.6" y="117.5">D3</text>
<text x="85.6" y="114.9">D2</text>
<text x="90.5" y="119.1">29</text>
<text x="90.5" y="116.6">30</text>
<text x="90.5" y="114">31</text>
<text x="107.9" y="115">D2</text>
<text x="107.9" y="117.6">D3</text>
<text x="173.3" y="118.8">A10</text>
<text x="190.8" y="115.3">31</text>
<text x="191.3" y="117.9">2</text>
<text x="193.5" y="118.7">A16</text>
<text x="193.5" y="116.2">A15</text>
<text x="85.6" y="125.1">D6</text>
<text x="85.6" y="122.6">D5</text>
<text x="85.6" y="120">D4</text>
<text x="90.5" y="124.2">27</text>
<text x="90.5" y="121.7">28</text>
<text x="107.9" y="125.2">D6</text>
<text x="107.9" y="122.6">D5</text>
<text x="107.9" y="120.1">D4</text>
<text x="202.9" y="122.9" transform="rotate(-90 202.9 122.9)">16</text>
<text x="203.8" y="120.1" transform="rotate(-90 203.8 120.1)">GND</text>
<text x="65.1" y="126.7">38</text>
<text x="69.6" y="127.6">~{SO}</text>
<text x="79.4" y="129.8" transform="rotate(-90 79.4 129.8)">VSS</text>
<text x="85.6" y="127.6">D7</text>
<text x="90.5" y="126.7">26</text>
<text x="107.9" y="127.7">D7</text>
<text x="10.3" y="135.6">C</text>
<text x="78.5" y="134.3" transform="rotate(-90 78.5 134.3)">21</text>
<text x="201.4" y="133.3">GND</text>
<text x="267.7" y="135.6">C</text>
<text x="76.9" y="142.2">GND</text>
<text x="23.4" y="177.9">+3.3V</text>
<text x="36.1" y="177.9">+3.3V</text>
<text x="10.3" y="185.7">D</text>
<text x="27.9" y="184.9">C8</text>
<text x="40.6" y="184.9">C9</text>
<text x="267.7" y="185.7">D</text>
<text x="28.1" y="187.2">0.1uF</text>
<text x="40.8" y="187.2">0.1uF</text>
<text x="23.6" y="194.3">GND</text>
<text x="36.3" y="194.3">GND</text>
<text x="35" y="205.6">1</text>
<text x="85" y="205.6">2</text>
<text x="135" y="205.6">3</text>
<text x="185" y="205.6">4</text>
<text x="235" y="205.6">5</text>
</g>
</svg>
